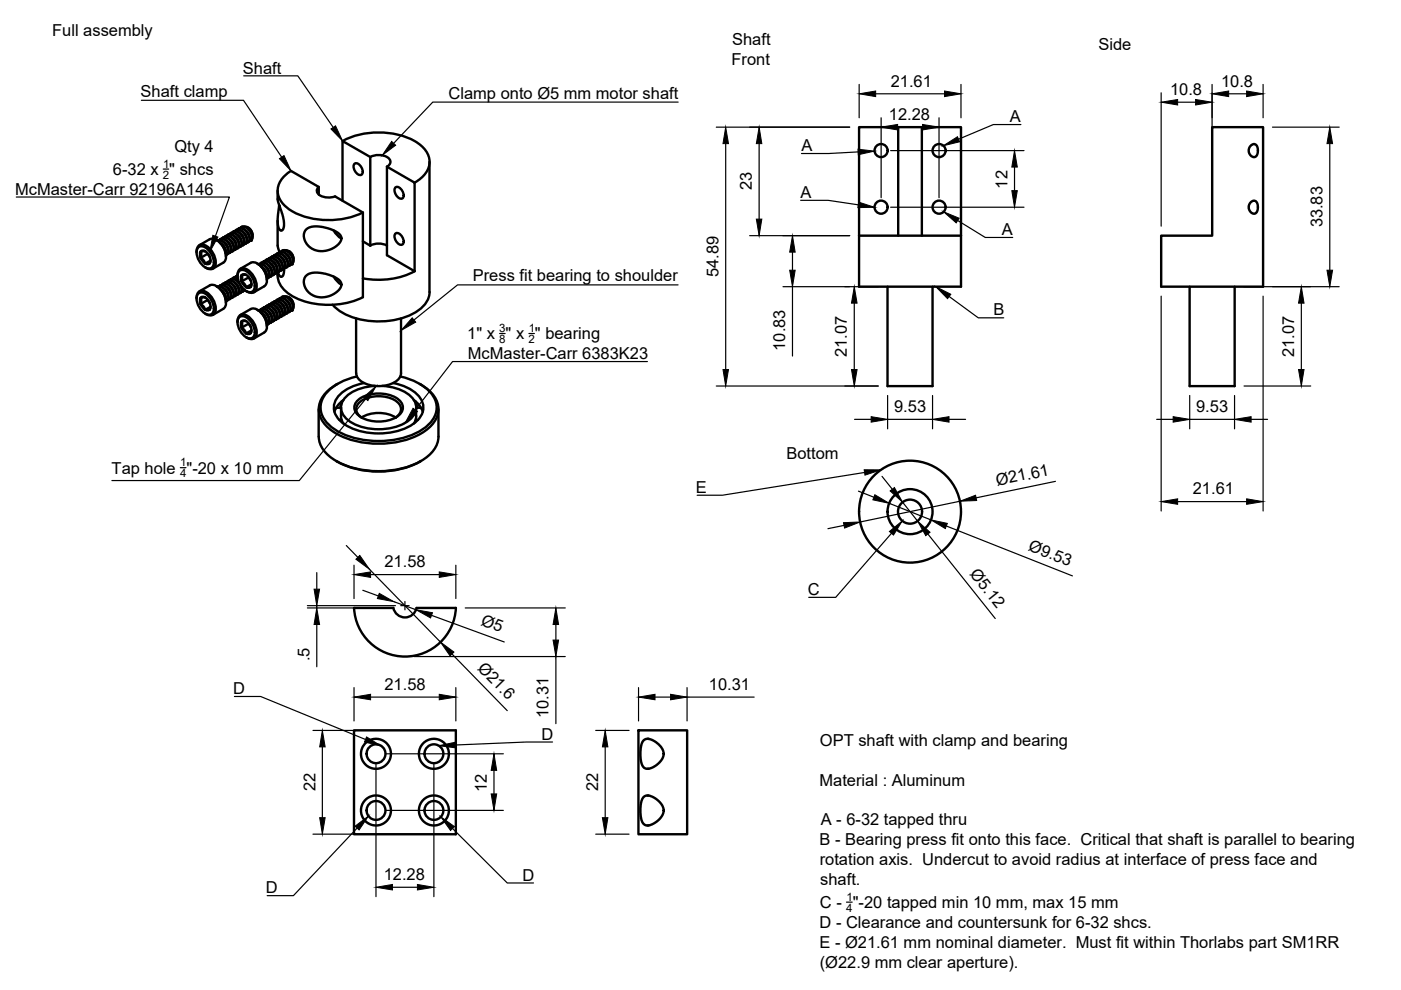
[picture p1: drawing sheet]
<svg xmlns="http://www.w3.org/2000/svg" width="297mm" height="210mm" viewBox="0 0 297 210" stroke-linecap="round" stroke-linejoin="round" font-family="sans-serif">
<!-- layer: Visible -->
<g fill="none" stroke="#000" stroke-width=".51">
<path d="M67.6 39.6a1.17 1.17 0 0 0-.3 1.3 1.17 1.17 0 0 0 1.1 .8l1.6 .2 1.1-.3M72.6 29.9a16.5 16.5 0 0 1 16.3 .6 4.3 4.3 0 0 1 0 7.6l-1 .6M75.2 34.7a1.6 1.6 0 0 1 1.4 2.4 1.6 1.6 0 0 1-1.4-2.4zM78.5 33.3a3.4 3.4 0 0 1 4.2 .6 1.09 1.09 0 0 1-.6 1.4M78.5 33.3l-5.9-3.4v12.7M78.5 33.3v18.8l-1.6-.9M82 35.3l5.9 3.4v18.8l-5.9-3.4zM83.9 39.7a1.6 1.6 0 0 1 1.4 2.4 1.6 1.6 0 0 1-1.4-2.4zM91.1 34.3v27.6a5.6 5.6 0 0 1-3.7 4.7 16.6 16.6 0 0 1-15.6-.8l-1.3-1.2M190.4 27h5.1M190.4 27h-8.3v23M190.4 27v23"/>
<path d="M195.5 27h8.3v23M195.5 27v23M257 27h10.8v33.8h-21.6v-10.8h10.8zM265.2 30.9l.3-.3h.5l.6 .5 .1 1.3-.2 .5-.4 .4-.8-.2-.4-.6-.1-.9zM41.7 53.5a1.31 1.31 0 0 1 .5-1.4 1.31 1.31 0 0 1 1.5 0 4.2 4.2 0 0 1 2 4.1 1.29 1.29 0 0 1-2.2 .5M41.9 52.6a1.3 1.3 0 0 1 2.1 .2 3.5 3.5 0 0 1 1.1 3.8 1.3 1.3 0 0 1-2.1-.3 3.5 3.5 0 0 1-1.1-3.7zM42.3 52l2.2-1.3a2.53 2.53 0 0 1 2.8 1.7 2.53 2.53 0 0 1 0 3.3l-2.2 1.3M43.5 53.3h-.5a.34 .34 0 0 0-.4 .1 .34 .34 0 0 0 .1 .5v.3a.66 .66 0 0 0 .4 .9l.2 .3a.47 .47 0 0 0 .3 .5 .47 .47 0 0 0 .5-.1h.4M43.5 53.3a2.16 2.16 0 0 1 1 2.5M43.5 53.3a.75 .75 0 0 0-1 0 .75 .75 0 0 0-.1 1 1.79 1.79 0 0 0 1.9 1.7l.2-.2M44 53.7l.4 .7M44 53.8l-1.5 .9"/>
<path d="M44.6 55.3l-1.1 .6M44.6 55.2l-.1 .6M45.9 50.9h.1M46 50.9a4.1 4.1 0 0 1 1.9 3.5M46.1 51l.9 .1 .9 .8 .4 .8 .1 .8-.2 .4-.3 .1M46.1 51h.1M46.2 51h.8l1 .9 .5 1.2-.1 .5-.3 .3M46.4 50.9l.5-.2h.5l1.1 .9 .4 .9 .1 .6-.3 .5-.3 .1M46.7 50.8l.4-.2 .6 .2 .9 .8 .4 1.2v.6l-.3 .2M46.7 51.5l.9 .9 .3 .9v.6M46.9 51.7l.8 1.1 .2 .9M47 50.6l.4-.3 .6 .1 .6 .4 .5 .5 .4 .8v.7l-.2 .4-.3 .2"/>
<path d="M47.2 50.4l.4-.1 .5 .1 1 .8 .5 1.3v.4l-.4 .4M47.2 51.9l.6 1.1M47.6 50.3l.3-.3 .6 .1 .5 .2 .6 .6 .4 .9 .1 .6-.3 .6h-.3M47.8 59.9l.3-.1 .6 .1 1 .9 .5 1.1-.1 .4-.3 .5M47.8 51.6l.6 1M47.8 50.1l.3-.1 .6 .1 1 .9 .5 1.1-.1 .6-.3 .3M48.1 59.8l.4-.3h.6l.5 .3 .6 .7 .4 .8 .1 .7-.3 .4-.3 .1M48.1 50l.5-.3h.4l.7 .4 .5 .6 .4 .8 .1 .7-.3 .4-.3 .1M48.3 59.6l.5-.2 .4 .1 1 .9 .5 1.3v.4l-.3 .4M48.3 49.8l.4-.2 .6 .2 .9 .8 .5 1.3v.5l-.3 .3M48.3 51.3l.6 1M48.7 59.5l.4-.3h.5l.6 .3 .5 .6 .5 .9v.6l-.1 .4-.5 .2"/>
<path d="M48.7 49.6l.5-.2h.5l1 .9 .4 .7 .1 .8-.1 .4-.5 .2M48.9 59.3l.3-.2 .6 .1 .9 .7M48.9 51l.6 1M48.9 49.5l.4-.2 .5 .1 1.1 .9 .4 1.1-.1 .6-.3 .3M49.2 49.3l.5-.3 .6 .1 1 .9 .4 .8 .1 .7-.3 .5-.3 .1M49.4 49.1l.4-.1 .6 .1 1 .8 .5 1.3-.1 .5-.3 .3M49.5 50.6l.6 1.1M49.8 58.8l.5-.3a1.4 1.4 0 0 1 .9-1.6 1.4 1.4 0 0 1 1.7 .6 3.8 3.8 0 0 1 1.3 4.2 1.35 1.35 0 0 1-2 0M49.8 49l.4-.3 .6 .1 1.1 .8 .4 .9v.7l-.1 .4-.4 .1M50 50.3l.6 1M50 48.8l.4-.1 .6 .1 1 .9 .4 1.1v.5l-.4 .4M50.4 58.5l-.4 .1"/>
<path d="M50.4 48.7l.4-.3 .7 .1 1 .9 .3 .6 .1 .9-.2 .4-.4 .1M50.4 58.9l-.6-.1-.4 .1M50.4 59l-.7-.2-.5 .3M50.6 48.5l.4-.2 .5 .1 1 .9 .5 1.3-.1 .4-.3 .4M50.6 59.8l.1 .1M50.6 50l.6 1M50.6 57.6a1.3 1.3 0 0 1 2.1 .2 3.5 3.5 0 0 1 1.1 3.8 1.3 1.3 0 0 1-2.1-.3 3.5 3.5 0 0 1-1.1-3.7zM50.9 48.4a1.28 1.28 0 0 1 2 .5l.4 .7 .2 .7-.3 .7M51.1 49.7l.7 1M51.1 48.2l.8-.2 .7 .4 .6 .8 .3 1M51.2 58.4a1 1 0 0 1 1.5 .4l.6 1.1a.8 .8 0 0 1-.3 1.1 .8 .8 0 0 1-1.1-.3l-.5-.6-.3-.8zM51.7 49.4l.6 1"/>
<path d="M51.9 48.1l.5 .1 .6 .4 .4 .7 .1 .8M52.2 58.3h-.6a.34 .34 0 0 0-.4 .2 .34 .34 0 0 0 .2 .4l-.1 .3a.47 .47 0 0 0 .3 .8l.4 .4a.47 .47 0 0 0 .3 .5 .47 .47 0 0 0 .5-.1h.2a.22 .22 0 0 0 .3 0 .22 .22 0 0 0 0-.3v-.3M52.3 49l.6 1.1M52.5 48.2l.2 .1M52.7 58.7l.4 .7M52.7 58.8l-1.5 .9M52.7 48.3a1.8 1.8 0 0 1 .8 1.4M52.8 48.7l.6 1M53.1 55.7l-2.2 1.3M53.1 55.7a2.53 2.53 0 0 1 2.9 1.7 2.53 2.53 0 0 1 0 3.3M53.2 51l-.3 .1M53.5 49.8v.1"/>
<path d="M53.5 50.2l-.3 .8M54.6 55.9a4.2 4.2 0 0 1 2 3.4M54.8 56.1l.7-.1 .8 .5 .5 .7 .3 1.1a.6 .6 0 0 1-.5 .7M54.8 56h.6l.4 .1 .9 .8 .5 1.3-.1 .5-.3 .3M55.1 56l.5-.3h.5l1.1 .9 .4 .8 .1 .7-.2 .4-.4 .2M55.3 55.8l.4-.2 .5 .1 .9 .7 .6 1.4v.5l-.3 .3M55.4 56.5l.8 .9 .4 .8v.7M55.6 56.8l.6 .8 .3 1.1M55.7 55.6l.4-.3 .6 .1 1.1 .9 .3 .8 .1 .7-.2 .5-.4 .1M55.9 55.4l.3-.1 .6 .1 1 .9 .5 1.2-.1 .5-.3 .3M55.9 57l.6 1M56.2 55.3l.5-.3 .6 .1 1 .9 .4 .8 .1 .7-.2 .4-.4 .2"/>
<path d="M56.5 56.6l.6 1.1M56.5 55.1l.3-.1 .6 .1 1 .9 .4 1.1v.5l-.3 .4M56.6 59.3v.1M56.8 55l.4-.3 .6 .1 .5 .2 .6 .7 .3 .6 .1 .9-.2 .4-.3 .1M57 54.8l.4-.2 .5 .1 1 .9 .5 1.3v.4l-.4 .4M57 56.3l.6 1M57.4 54.7l.4-.3h.5l.6 .3 .5 .6 .4 .9 .1 .6-.1 .4-.5 .2M57.6 56l.6 1M57.6 54.5l.3-.2 .6 .1 1 1 .5 1.1-.1 .5-.3 .3M57.9 54.3l.5-.2h.5l1.1 .9 .4 .8 .1 .8-.3 .4-.3 .1M58.1 54.1l.4-.1 .6 .1 .9 .8 .5 1.3v.5l-.3 .3M58.1 55.7l.6 1"/>
<path d="M58.5 54l.4-.3 .6 .1 1 .9 .5 .9v.6l-.1 .4-.5 .2M58.7 55.3l.6 1.1M58.7 53.8l.8-.1 1 .8 .6 1.3-.1 .5-.3 .4M58.9 46.8l.1 5.8 .2 .9 .4-.1h.5l1.1 .9 .5 1.3-.1 .4-.3 .4M58.9 40.4v1.9l1 3.1 .3 1.8-.1 1.3-.5 .4-.4-.3-.3-1.2 .3-3.9M59 53.7l.5-.3 .6 .1 1 .9 .4 .8 .1 .7-.3 .5h-.3M59.2 53.2v.4M59.3 55l.6 1M59.6 53.4l.3-.3h.5l.5 .2 .6 .5 .6 1.3v.5l-.3 .4M59.8 54.7l.6 1M59.8 53.2l.6-.2 .8 .4 .6 .6 .4 1a.97 .97 0 0 1-.3 1M60.2 57l-.1 1.1-.3 .6-.5-.2-.3-.8"/>
<path d="M60.4 54.3l.6 1.1M60.6 53.1l.6 .1 .5 .5 .4 .6 .1 .8M60.9 54l.7 1M61.2 53.2a1.77 1.77 0 0 1 1 1.7M61.5 53.7l.6 1M61.8 56l-.2 .1M64.9 58.5l.7-.5 1-.2h1.3l1.4 .3 1.4 .5 1.1 .7 .5 .6 .1 .7-.3 .6-.6 .6-1.5 .9-1.6 .3-1.6-.2-1.2-.7-.9-1.1-.3-1.4 .2-.7zM65 48.6l.6-.4 1.1-.2 1.4 .1 1.6 .3 1.3 .6 .9 .6 .4 .6v.7l-.8 1.1-1.5 .9-1.5 .3-1.7-.2-1.2-.6-.6-.7-.4-.8-.1-1.4zM67.6 41.2v-1.6l-5.9-3.4a4.7 4.7 0 0 0-2.6 5.6 8.4 8.4 0 0 0 6.1 4.3 17.3 17.3 0 0 0 11.8-1.1M70.7 58.6l1 1.2 .7 .6M70.7 48.8l1 1.2 .7 .6M71 41.6l5.9 3.5v17.9a16.7 16.7 0 0 1-15.6-.6 5 5 0 0 1-2.4-4.7"/>
<path d="M78.5 52.1a3.9 3.9 0 0 1 3.6 0M83.9 49.5a1.6 1.6 0 0 1 1.4 2.4 1.6 1.6 0 0 1-1.4-2.4zM87.9 57.5a16.7 16.7 0 0 1-11 1.5M182.1 50h21.7M182.1 50v10.8h21.7v-10.8M265.1 42.9l.8-.4 .4 .2 .2 .3 .2 .6v.8l-.2 .5-.4 .4-.7-.1-.5-.7-.1-.8zM41.7 63.3a1.3 1.3 0 0 1 .5-1.4 1.3 1.3 0 0 1 1.5 0 4.2 4.2 0 0 1 2 4.1 1.29 1.29 0 0 1-2.2 .5M41.9 62.4a1.3 1.3 0 0 1 2.1 .2 3.5 3.5 0 0 1 1.1 3.8 1.3 1.3 0 0 1-2.1-.3 3.5 3.5 0 0 1-1.1-3.7zM42.3 61.8l2.2-1.3a2.53 2.53 0 0 1 2.8 1.7 2.53 2.53 0 0 1 0 3.3M42.5 64.5l.4 .7 .6 .5M43.5 63.1h-.5a.34 .34 0 0 0-.4 .1 .34 .34 0 0 0 .1 .5v.3a.47 .47 0 0 0 .2 .8l.4 .4a.47 .47 0 0 0 .3 .5 .47 .47 0 0 0 .5-.1h.2a.22 .22 0 0 0 .3-.1 .22 .22 0 0 0 0-.3v-.2M43.5 63.1a2.16 2.16 0 0 1 1 2.5 .69 .69 0 0 1-1 .1"/>
<path d="M43.5 63.1a.75 .75 0 0 0-1 0 .75 .75 0 0 0-.1 1l.1 .4M44 63.5l.4 .7M44 63.6l-1.5 .9M44.6 65.1l-1.1 .6M45.9 60.7h.1M46 60.7a4.1 4.1 0 0 1 1.9 3.5M46.1 60.8h.6l.9 .5 .5 .8 .3 1a.6 .6 0 0 1-.5 .7M46.2 60.8h.8l1 1 .5 1.1-.1 .6-.3 .2M46.2 60.8h-.1M46.4 60.7l.4-.2h.6l1.1 .9 .4 .7 .1 .8-.2 .4-.4 .2M46.7 60.6l.3-.2 .5 .1 1.1 .9 .4 1.2v.4l-.3 .4M46.7 61.3l.6 .5 .4 .7 .2 .7v.5"/>
<path d="M46.9 61.5l.7 .8 .3 1.2M47 60.4l.5-.3 .5 .1 1.1 .9 .4 .8v.7l-.1 .4-.4 .2M47.2 60.2l.3-.1 .7 .1 .9 .8 .5 1.3v.5l-.4 .3M47.2 61.7l.6 1.1M47.3 65.5l-2.2 1.3M47.6 60.1l.4-.3 .5 .1 .6 .3 .5 .5 .4 .9 .1 .6-.1 .4-.5 .2M47.8 61.4l.6 1M48.3 61.1l.6 1M48.9 60.8l.6 1M49.5 60.4l.6 1.1M50 60.1l.6 1M50.4 68.3a1.3 1.3 0 0 1 .5-1.4 1.3 1.3 0 0 1 1.5 0 4.2 4.2 0 0 1 2 4.1 1.29 1.29 0 0 1-2.2 .5"/>
<path d="M50.6 67.4a1.3 1.3 0 0 1 2.1 .2 3.5 3.5 0 0 1 1.1 3.8 1.3 1.3 0 0 1-2.1-.3 3.5 3.5 0 0 1-1.1-3.7zM51.2 60.8l.1 .9-.4 .4M51.2 60.8h.1M51.2 69.5l-.1-.4a.8 .8 0 0 1 .3-1.1 .8 .8 0 0 1 1.1 .3l.5 .6 .3 .8-.1 .9M51.2 69.5l.7 1a.87 .87 0 0 0 1.3 .1M51.8 61.4l-.2 .3-.4 .2M51.8 61.4l-.3 .4M51.9 61.5h-.1M52.2 68.1h-.6a.35 .35 0 0 0-.4 .2 .35 .35 0 0 0 .2 .4l-.1 .3a.48 .48 0 0 0 .3 .8l.4 .4a.47 .47 0 0 0 .3 .5 .47 .47 0 0 0 .5-.1h.4M52.7 68.5l.4 .7M52.7 68.6l-1.5 .9M53.1 65.5l-2.2 1.3"/>
<path d="M53.1 65.5a2.53 2.53 0 0 1 2.9 1.7 2.53 2.53 0 0 1 0 3.3M53.3 70.1l-1.1 .6M53.3 60.3l-1.1 .6M53.3 70l-.1 .6M54.6 65.7a4.1 4.1 0 0 1 2 3.4M55.1 65.8l.4-.3h.5l.6 .3 .6 .6 .4 .9 .1 .6-.2 .4-.4 .2M55.3 65.6l.4-.2 .5 .1 .9 .7 .6 1.4v.5l-.3 .3M55.4 66.3l.8 .9 .4 .8v.7M55.6 66.5l.7 1 .2 1M55.7 65.4l.4-.3 .6 .1 1.1 .9 .3 .8 .1 .7-.2 .5-.4 .1M55.9 65.2l.3-.1 .6 .1 1 .9 .5 1.2-.1 .5-.3 .3M55.9 66.8l.6 1"/>
<path d="M56 70.5l-2.2 1.3M56 60.7l-2.2 1.3M56.2 65.1l.5-.3 .5 .1 1.1 .9 .4 .8 .1 .7-.3 .4-.3 .2M56.5 66.4l.6 1.1M56.5 64.9l.4-.1 .6 .1 .9 .9 .4 1.1v.5l-.3 .4M56.6 69.1v.1M56.8 64.8l.4-.3h.5l.7 .4 .5 .6 .4 .8v.7l-.2 .4-.3 .1M56.8 68.8l.3-.3 .1-.5-.5-1.3-.9-.8-.5-.2-.5 .1h.7l1 .7 .5 1 .1 .6a.64 .64 0 0 1-.5 .7M57 64.6l.4-.2 .5 .1 1 .9 .5 1.3v.4l-.4 .4M57 66.1l.6 1M57.4 64.5l.3-.3h.6l.6 .3 .6 .7 .3 .8 .1 .6-.3 .5-.3 .1M57.6 65.8l.6 1"/>
<path d="M57.6 64.3l.3-.2 .6 .1 1 .9 .5 1.2-.1 .5-.3 .3M57.9 64.1l.5-.2h.4l.7 .4 .5 .5 .4 .8 .1 .8-.3 .4-.3 .1M58.1 63.9l.3-.1 .7 .1 .9 .8 .5 1.3v.5l-.3 .3M58.1 65.4l.6 1.1M58.5 63.8l.5-.3 .5 .1 1 .9 .4 .7 .1 .7-.1 .5-.5 .2M58.7 65.1l.6 1.1M58.7 63.6l.4-.1 .5 .1 .9 .7 .6 1.3-.1 .5-.3 .4M59 63.5l.4-.3h.6l.6 .4 .5 .6 .4 .8 .1 .7-.3 .5h-.3M59.2 63.3l.4-.1 .6 .1 .9 .7 .6 1.4-.1 .4-.3 .4M59.3 64.8l.6 1M59.6 63.2l.4-.3h.5l1 .7 .6 1.3v.5l-.3 .4M59.8 64.5l.6 1"/>
<path d="M59.8 63l.6-.2 .8 .4 .6 .6 .4 1a.97 .97 0 0 1-.3 1M60.4 64.1l.6 1.1M60.6 62.9l.5 .1 .6 .5 .4 .6 .1 .8M60.9 63.8l.7 1M61.2 63a1.77 1.77 0 0 1 1 1.7M61.5 63.5l.6 1M61.8 65.8l-.2 .1M75.5 67.5v11.6M75.7 79.8a10.4 10.4 0 0 0-7.3 4.7 4.9 4.9 0 0 0 2.1 6.2 18.6 18.6 0 0 0 19.5 0 4.9 4.9 0 0 0 1.7-7 11 11 0 0 0-6.8-3.9M85 67.5v11.6a3.2 3.2 0 0 1-2.9 2.6 6.4 6.4 0 0 1-6.2-1.5l-.4-1.1M188.2 60.8v21.1h9.5v-21.1M252.2 60.8v21.1h9.6v-21.1"/>
<path d="M67.6 86.8v5.8M67.6 92.6a6.1 6.1 0 0 0 3.2 4.8 19.5 19.5 0 0 0 19 0 6.1 6.1 0 0 0 3.2-4.8M71.3 97.8l.3 .1M71.6 81.4a6.4 6.4 0 0 0-4 5.8 6.6 6.6 0 0 0 3.7 4.7 19.8 19.8 0 0 0 17.9 0 6.2 6.2 0 0 0 3.7-5.6 6.7 6.7 0 0 0-3.9-4.9M71.6 97.9a19.2 19.2 0 0 0 17.4 0M71.9 89l.6 .1M72.2 86.4v.1M72.3 86.4a5.4 5.4 0 0 0 .3 3l.2 .4M72.3 86.5h-1M72.5 85.1l-.3 .7v.7M72.8 84.8l-1.2 1.2-.7 1.3M76 84.8a7.6 7.6 0 0 1 8.6 0 2.13 2.13 0 0 1 .8 2 2.13 2.13 0 0 1-1.5 1.7 7.8 7.8 0 0 1-7.9-.5 2 2 0 0 1 0-3.2z"/>
<path d="M76.7 88.5a7.3 7.3 0 0 1 7.2 0M76.8 88.6a2.03 2.03 0 0 1-1.3-2 2.03 2.03 0 0 1 1.5-1.8 7.2 7.2 0 0 1 7.2 .4 1.94 1.94 0 0 1-.4 3.4M77.2 81.2a8.5 8.5 0 0 0-6.1 3.8 3.8 3.8 0 0 0 1.8 4.9 14.4 14.4 0 0 0 14.8 0 3.9 3.9 0 0 0 0-6.9 11.1 11.1 0 0 0-4.4-1.8M79.5 81.8a8.1 8.1 0 0 0-6.9 3.4 3.2 3.2 0 0 0 1.4 4 12 12 0 0 0 12.6 0 3.3 3.3 0 0 0 1.6-3 3.3 3.3 0 0 0-1.9-2.8 10.4 10.4 0 0 0-5.3-1.6M87.7 84.8l1.3 1.2 .6 1.3M88.1 85.1l.2 .7v.7M88.2 86.4v1.8M88.2 88.2l-.1 .8-.3 .8M88.3 86.5h1M88.3 86.4l.1 .1M88.6 89l-.5 .1M89.2 97.8l-.2 .1"/>
<path d="M93 86.8v5.8M83.4 128.9a2.51 2.51 0 0 0 2.5 2 2.51 2.51 0 0 0 2.4-2h8.3M96.7 128.9a10.8 10.8 0 0 1-10.8 10.3 10.8 10.8 0 0 1-10.8-10.3h8.3M75.1 154.8h21.5v22.1h-21.5zM135.4 154.8h10.3v22.1h-10.3zM136.4 157l.4-.2 .6-.2 1.3 .5 1.5 1.3 .5 1.2-.2 1-.7 1-1.1 .9-1 .5h-.6l-.5-.2-.4-.4-.3-.9-.1-2.7 .2-1zM136.4 169.1l.4-.4h.7l1.2 .4 1.5 1.3 .5 1.2-.2 1-.5 .9-1 .9-1.2 .6h-.7l-.4-.1-.4-.4-.3-.7-.2-1.4v-1.6l.2-.9z"/>
<circle cx="186.8" cy="31.9" r="1.39"/>
<circle cx="199.1" cy="31.9" r="1.39"/>
<circle cx="186.8" cy="43.9" r="1.39"/>
<circle cx="199.1" cy="43.9" r="1.39"/>
<circle cx="192.9" cy="108.5" r="2.55"/>
<circle cx="192.9" cy="108.5" r="4.8"/>
<circle cx="192.9" cy="108.5" r="10.8"/>
<circle cx="79.7" cy="159.8" r="3.2"/>
<circle cx="79.7" cy="159.8" r="2"/>
<circle cx="92" cy="159.8" r="3.2"/>
<circle cx="92" cy="159.8" r="2"/>
<circle cx="79.7" cy="171.8" r="3.2"/>
<circle cx="79.7" cy="171.8" r="2"/>
<circle cx="92" cy="171.8" r="3.2"/>
<circle cx="92" cy="171.8" r="2"/>
</g>
<g fill="#000">
<circle cx="53.2" cy="51" r=".25"/>
<circle cx="61.8" cy="56" r=".25"/>
<circle cx="61.8" cy="65.8" r=".25"/>
<circle cx="137.3" cy="156.6" r=".25"/>
<circle cx="137.3" cy="163" r=".25"/>
<circle cx="137.3" cy="168.7" r=".25"/>
<circle cx="137.3" cy="175" r=".25"/>
</g>
<!-- layer: Dimensions -->
<g fill="none" stroke="#000" stroke-width=".25">
<path d="M182.2 17.9v7.1M185.7 19.9h14.6M203.8 17.9v7.1M246.2 19.7v28.3M257 17.9v30.1M260.5 19.9h3.8M267.8 17.9v7.1M151.9 27h28.2M153.9 30.5v47.9M161 30.5v16M186.8 25v16.9M188.8 31.9h28.3"/>
<path d="M190.3 27h5.3M199.1 25v16.9M215.1 35.4v5M249.7 21.7h3.8M269.8 27h14.1M281.9 30.5v26.8M158.9 50h21.2M168 53.5v3.8M188.8 43.9h28.3M166 60.8h20.2M168 60.8v14.7M181.1 64.3v14.1"/>
<path d="M246.2 62.8v45.5M263.8 60.8h20.1M267.8 62.8v45.5M275.9 64.3v14.1M151.9 81.8h34.3M181.2 88.9h3.5M188.2 88.9h9.5M188.2 83.9v7M197.7 83.9v7M201.2 88.9h3.5M245.2 88.9h3.5M252.2 83.9v7"/>
<path d="M252.2 88.9h9.5M261.7 83.9v7M263.8 81.8h14.1M265.3 88.9h3.5M73.4 115.7l2.5 2.5M75.1 119.8v7.1M96.6 119.8v7.1M179 111.4l-3.5 .7M182 104.1l3.3 1.3M187 101l2.2 2.7M188.5 106.7l8.9 3.5M191.4 106.5l3.1 4"/>
<path d="M196.7 113.2l14.3 17.9M200.6 111.5l26.8 10.6M203.5 106.3l-21.1 4.4M223.8 102.1l-16.8 3.5M249.7 106.4h14.6M65.2 128.4h18.6M65.2 128.9h16.2M67.2 121.4v3.5M67.2 128.4v.5M67.2 132.4v9M76.9 125.2l3.3 1.2M78.3 120.7l15.1 15.4"/>
<path d="M78.6 121.8h14.5M83.5 127.6l4.7 1.7M87.8 139.2h32M91.5 130.5l15.4 5.6M95.8 138.7l11.7 12M98.6 128.9h21.2M117.9 132.4v3.3M117.9 139.2v14.2M66.4 154.9h28.2M68.3 158.4v15M75.1 145.8v7.1M78.6 147.8h14.5"/>
<path d="M81.7 159.8h25M96.6 145.8v7.1M126.3 154.9h7.1M128.3 158.4v15M135.4 145.8v7.1M138.9 147.8h3.3M145.7 147.8h14.2M145.7 145.8v7.1M66.4 176.9h28.2M79.7 161.8v28.3M81.7 171.8h25M92 161.8v28.3"/>
<path d="M104.7 163.3v5M126.3 176.9h7.1M83.2 188.1h5.3"/>
</g>
<g fill="#000" stroke="#000" stroke-width=".21">
<path d="M182.2 19.9l3.5-.6v1.2zM200.3 19.3l3.5 .6-3.5 .6zM257 19.9l3.5-.6v1.2zM264.3 19.3l3.5 .6-3.5 .6zM153.9 27l.6 3.5h-1.2zM161 27l.5 3.5h-1.1zM186.8 27l3.5-.6v1.2zM195.6 26.4l3.5 .6-3.5 .6zM215.1 31.9l.6 3.5h-1.2zM246.2 21.7l3.5-.6v1.2zM253.5 21.1l3.5 .6-3.5 .6zM281.9 27l.6 3.5h-1.2z"/>
<path d="M160.4 46.5h1.1l-.5 3.5zM168 50l.6 3.5h-1.2zM167.4 57.3h1.2l-.6 3.5zM214.5 40.4h1.2l-.6 3.5zM281.3 57.3h1.2l-.6 3.5zM153.3 78.4h1.2l-.6 3.4zM181.1 60.8l.6 3.5h-1.2zM180.5 78.4h1.2l-.6 3.4zM275.9 60.8l.6 3.5h-1.2zM275.3 78.4h1.2l-.6 3.4zM184.7 88.3l3.5 .6-3.5 .6zM197.7 88.9l3.5-.6v1.2z"/>
<path d="M248.7 88.3l3.5 .6-3.5 .6zM261.7 88.9l3.6-.6v1.2zM75.5 118.6l.8-.8 2 2.9zM178.8 110.8l3.6-.1-3.3 1.3zM185.5 104.9l3 1.8-3.4-.7zM188.7 104.1l.9-.7 1.8 3.1zM194.5 110.5l2.7 2.4-.9 .7zM197.4 110.2l3.5 .8-.5 1.1zM203.5 106.3l3.3-1.3 .3 1.1zM246.2 106.4l3.5-.6v1.1zM264.3 105.8l3.5 .6-3.5 .5zM66.6 124.9h1.2l-.6 3.5z"/>
<path d="M67.2 128.9l.6 3.5h-1.2zM75.1 121.8l3.5-.5v1.1zM80.4 125.8l3.1 1.8-3.5-.7zM88.2 129.3l3.5 .6-.4 1.1zM93.1 121.3l3.5 .5-3.5 .6zM93.4 136.1l2.8 2.2-.8 .8zM117.9 128.9l.5 3.5h-1.1zM117.3 135.7h1.1l-.5 3.5zM68.3 154.9l.6 3.5h-1.1zM75.1 147.8l3.5-.6v1.2zM93.1 147.2l3.5 .6-3.5 .6zM128.3 154.9l.6 3.5h-1.2z"/>
<path d="M135.4 147.8l3.5-.6v1.2zM142.2 147.2l3.5 .6-3.5 .6zM67.8 173.4h1.1l-.6 3.5zM104.1 168.3h1.2l-.6 3.5zM104.7 159.8l.6 3.5h-1.2zM127.7 173.4h1.2l-.6 3.5zM79.7 188.1l3.5-.6v1.2zM88.5 187.5l3.5 .6-3.5 .6z"/>
</g>
<!-- layer: Center Lines -->
<path d="M85 128.4h1.7M85.9 127.5v1.8" fill="none" stroke="#000" stroke-width=".25"/>
<!-- layer: Annotations -->
<g fill="none" stroke="#000" stroke-width=".25">
<path d="M51.7 16.1h11.4l7.6 10.9M30 21.3h21.6l8.1 12M34.6 35.8h1.2M143.8 21.6h-52l-8.3 8.8M181.9 32.2l-6.2 .3h-5.8M216.5 26.4h-5.9l-7.4 3.1M3.5 41.8h45.1l-2.9 8.3M169.8 42.5h5.8l6.4 .9M203.1 46.8l5.8 3.5h5.8M105.9 70.7h1.2M112.1 70.7h1.2M137.3 76.7h-41.4l-7.9 10.2"/>
<path d="M143.8 60.4h-46.8l-9.2 7.5M201.2 62.9l6.2 4.5h5.4M38.2 99.2h1.2M77.5 84.6l-14 17.3h-39.8M183.3 100.2l-30.1 4.8h-5.4M189 113.1l-11.8 13.6h-5.7M49.7 147.7h5.6l22.2 9.1M117.2 157.3h-5.6l-15.1 .7M75.7 175.6l-13.5 14.3h-5.6M95.9 175.7l11.6 11.5h5.6M179.5 191.3h1.2"/>
</g>
<g fill="#000" stroke="#000" stroke-width=".21">
<path d="M59.2 33.6l1-.6 1.5 3.2zM70.2 27.3l.9-.6 1.5 3.2zM83 30l.9 .8-2.9 2.1zM181.9 31.6l3.5 .4-3.4 .8zM200 30.9l3-1.9 .5 1.1zM45.1 49.9l1.1 .4-1.7 3.1zM182.1 42.9l3.3 1.1h-3.5zM200.1 44.9l3.2 1.4-.6 1zM87.4 67.4l.7 .9-3.1 1.8zM198.4 60.8l3.2 1.6-.7 .9zM77.1 84.2l2.6-2.3-1.7 3zM87.6 86.6l.9 .7-2.6 2.4z"/>
<path d="M183.2 99.6h3.6l-3.4 1.1zM188.6 112.7l2.7-2.3-1.9 3zM77.7 156.2l3.1 1.9-3.5-.8zM93 158.1l3.5-.7v1.2zM75.3 175.2l2.8-2.2-2 3zM93.5 173.2l2.9 2.1-.9 .8z"/>
</g>
<g font-size="3.5">
<text x="11.1" y="7.7">Full assembly</text>
<text x="155.2" y="9.6">Shaft</text>
<text x="232.9" y="10.7">Side</text>
<text x="51.5" y="15.6">Shaft</text>
<text x="155.1" y="13.7">Front</text>
<text x="29.8" y="20.6">Shaft clamp</text>
<text x="95.1" y="20.9">Clamp onto Ø5 mm motor shaft</text>
<text x="188.8" y="18.3">21.61</text>
<text x="248.1" y="20.1">10.8</text>
<text x="258.9" y="18.3">10.8</text>
<text x="188.5" y="25.4">12.28</text>
<text x="214.1" y="25.9">A</text>
<text x="37" y="32.1">Qty 4</text>
<text x="169.9" y="32">A</text>
<text x="3.2" y="41.3">McMaster-Carr 92196A146</text>
<text x="23.9" y="37.1">6-32 x &quot; shcs</text>
<text x="159.4" y="40.4" transform="rotate(-90 159.4 40.4)">23</text>
<text x="169.8" y="42">A</text>
<text x="213.6" y="40" transform="rotate(-90 213.6 40)">12</text>
<text x="212.4" y="49.9">A</text>
<text x="280.4" y="48.2" transform="rotate(-90 280.4 48.2)">33.83</text>
<text x="100.2" y="59.7">Press fit bearing to shoulder</text>
<text x="152.3" y="58.8" transform="rotate(-90 152.3 58.8)">54.89</text>
<text x="99.1" y="72">1&quot; x &quot; x &quot; bearing</text>
<text x="210.7" y="66.9">B</text>
<text x="99.2" y="76.2">McMaster-Carr 6383K23</text>
<text x="166.5" y="74.4" transform="rotate(-90 166.5 74.4)">10.83</text>
<text x="179.6" y="75.7" transform="rotate(-90 179.6 75.7)">21.07</text>
<text x="274.4" y="75.7" transform="rotate(-90 274.4 75.7)">21.07</text>
<text x="189.6" y="87.4">9.53</text>
<text x="253.6" y="87.4">9.53</text>
<text x="23.7" y="100.4">Tap hole &quot;-20 x 10 mm</text>
<text x="166.8" y="97.4">Bottom</text>
<text x="147.5" y="104.5">E</text>
<text x="211.4" y="103" transform="rotate(-12 211.4 103)">Ø21.61</text>
<text x="252.9" y="104.8">21.61</text>
<text x="217.9" y="116.6" transform="rotate(22 217.9 116.6)">Ø9.53</text>
<text x="81.5" y="120.3">21.58</text>
<text x="205.5" y="121.7" transform="rotate(51 205.5 121.7)">Ø5.12</text>
<text x="171.3" y="126.1">C</text>
<text x="101.8" y="132.5" transform="rotate(20 101.8 132.5)">Ø5</text>
<text x="65.6" y="140.2" transform="rotate(-90 65.6 140.2)">.5</text>
<text x="101.1" y="141.8" transform="rotate(46 101.1 141.8)">Ø21.6</text>
<text x="49.4" y="147.2">D</text>
<text x="81.5" y="146.3">21.58</text>
<text x="150.3" y="146.3">10.31</text>
<text x="116.3" y="152.3" transform="rotate(-90 116.3 152.3)">10.31</text>
<text x="114.8" y="156.8">D</text>
<text x="173.8" y="158.2">OPT shaft with clamp and bearing</text>
<text x="66.9" y="167.8" transform="rotate(-90 66.9 167.8)">22</text>
<text x="103.2" y="167.9" transform="rotate(-90 103.2 167.9)">12</text>
<text x="126.8" y="167.8" transform="rotate(-90 126.8 167.8)">22</text>
<text x="173.8" y="166.6">Material : Aluminum</text>
<text x="173.8" y="179.1">B - Bearing press fit onto this face. Critical that shaft is parallel to bearing</text>
<text x="174" y="174.9">A - 6-32 tapped thru</text>
<text x="173.8" y="183.3">rotation axis. Undercut to avoid radius at interface of press face and</text>
<text x="56.4" y="189.4">D</text>
<text x="81.4" y="186.6">12.28</text>
<text x="110.8" y="186.7">D</text>
<text x="173.9" y="187.6">shaft.</text>
<text x="173.8" y="196.7">D - Clearance and countersunk for 6-32 shcs.</text>
<text x="173.8" y="192.5">C - &quot;-20 tapped min 10 mm, max 15 mm</text>
<text x="173.7" y="200.9">E - Ø21.61 mm nominal diameter. Must fit within Thorlabs part SM1RR</text>
<text x="173.8" y="205.2">(Ø22.9 mm clear aperture).</text>
</g>
<g font-size="2.4">
<text x="34.6" y="35.6">1</text>
<text x="34.5" y="37.9">2</text>
<text x="105.9" y="70.4">3</text>
<text x="112.1" y="70.4">1</text>
<text x="105.9" y="72.8">8</text>
<text x="112.1" y="72.8">2</text>
<text x="38.2" y="101.2">4</text>
<text x="38.2" y="98.9">1</text>
<text x="179.5" y="191">1</text>
<text x="179.4" y="193.3">4</text>
</g>
</svg>
